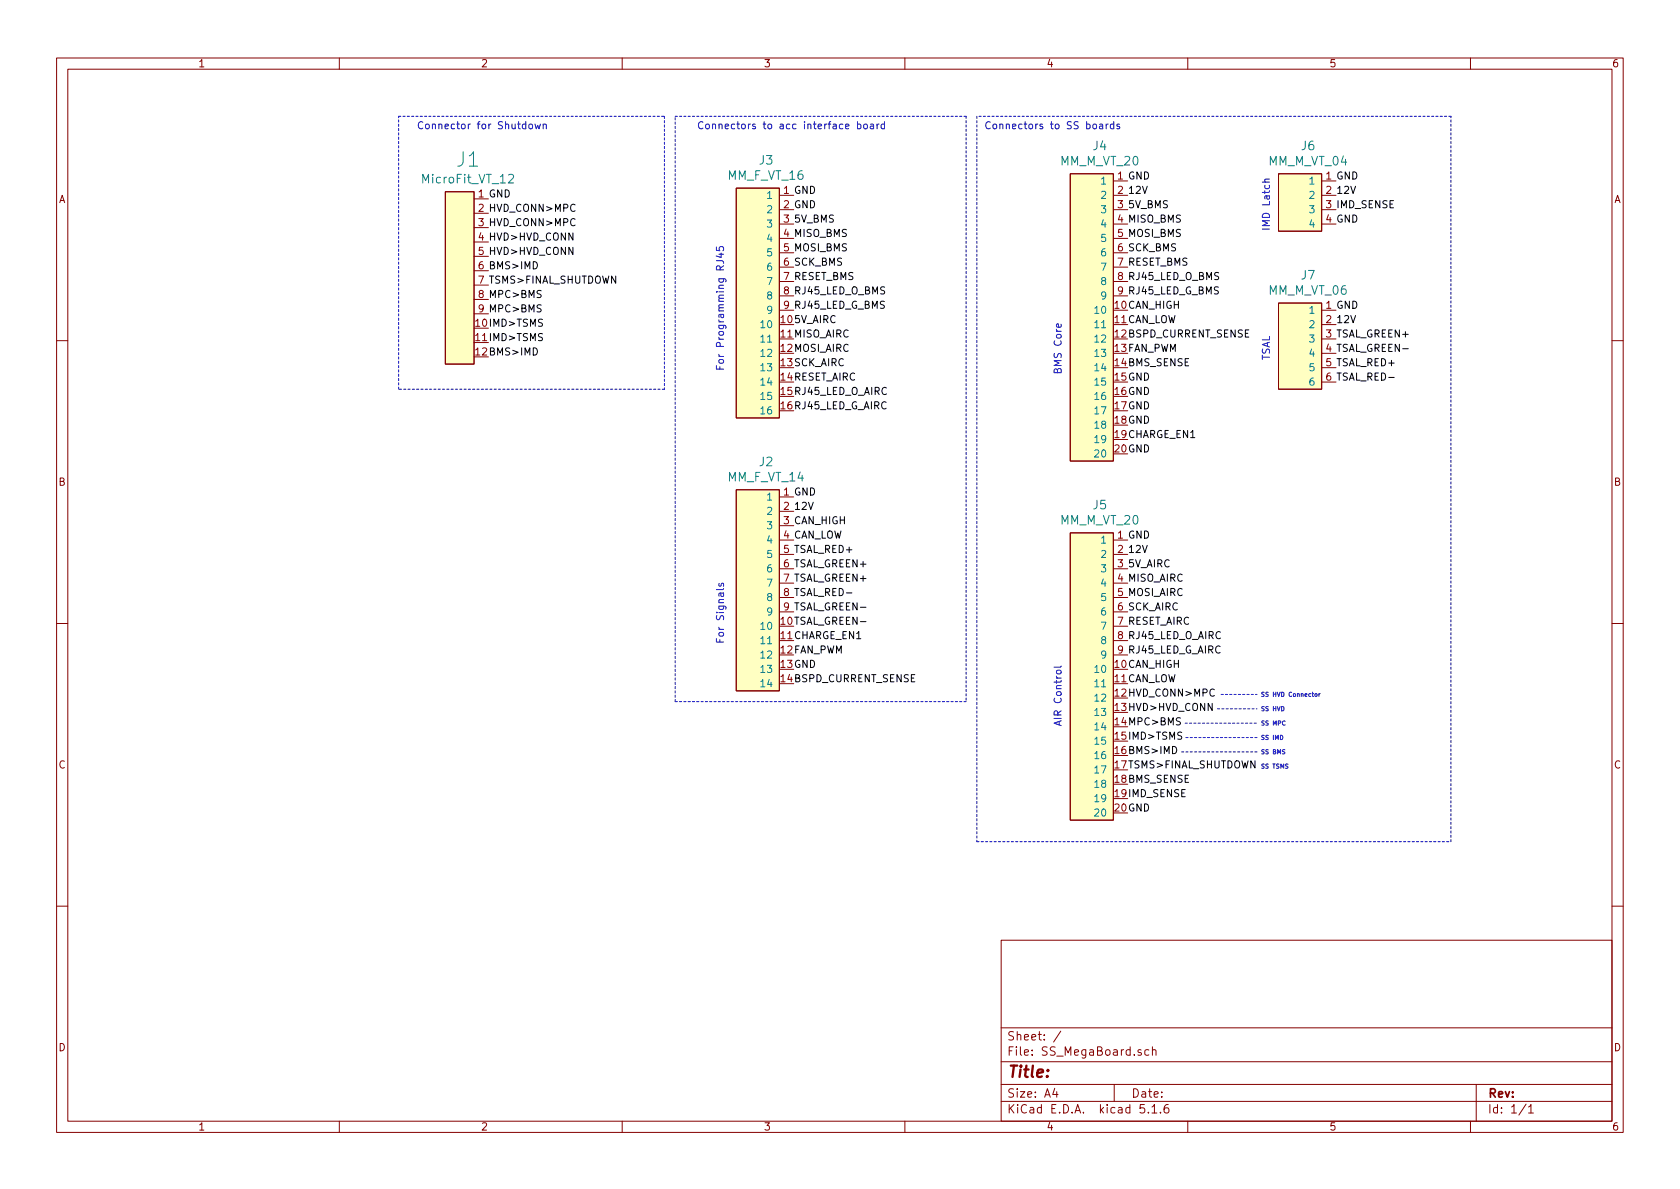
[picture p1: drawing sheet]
<svg xmlns="http://www.w3.org/2000/svg" width="297mm" height="210mm" viewBox="0 0 297 210" stroke-linecap="round" stroke-linejoin="round" font-family="sans-serif">
<g fill="none" stroke="#840000" stroke-width=".18">
<path d="M10 10.3h277v189.9h-277zM12 12.2h273v186.1h-273zM60 10.3v1.9M110 10.3v1.9M160 10.3v1.9M210 10.3v1.9M260 10.3v1.9M78.7 33.9h5.1v30.5h-5.1zM83.8 35.2h2.6M83.8 37.7h2.6M130.2 33.3h7.6v40.6h-7.6zM137.8 34.5h2.5"/>
<path d="M137.8 37.1h2.5M137.8 39.6h2.5M189.2 30.7h7.6v50.8h-7.6zM196.8 34.5h2.6M196.8 37.1h2.6M196.8 39.6h2.6M196.8 32h2.6M226.1 30.7h7.6v10.2h-7.6zM233.7 34.5h2.5M233.7 37.1h2.5M233.7 39.6h2.5M233.7 32h2.5"/>
<path d="M83.8 40.3h2.6M83.8 42.8h2.6M83.8 45.3h2.6M83.8 47.9h2.6M83.8 50.4h2.6M83.8 53h2.6M83.8 55.5h2.6M137.8 42.2h2.5M137.8 44.7h2.5M137.8 47.2h2.5M137.8 49.8h2.5M137.8 52.3h2.5"/>
<path d="M137.8 54.9h2.5M196.8 42.2h2.6M196.8 44.7h2.6M196.8 47.2h2.6M196.8 49.8h2.6M196.8 52.3h2.6M226.1 53.6h7.6v15.2h-7.6zM233.7 54.9h2.5M233.7 57.4h2.5M233.7 59.9h2.5M10 60.2h2M233.7 62.5h2.5"/>
<path d="M233.7 65h2.5M233.7 67.6h2.5M285 60.2h2M130.2 86.6h7.6v35.6h-7.6zM137.8 87.9h2.5M137.8 90.4h2.5M137.8 93h2.5M137.8 95.5h2.5M137.8 98h2.5M189.2 94.2h7.6v50.8h-7.6zM196.8 95.5h2.6M196.8 98h2.6"/>
<path d="M10 110.3h2M137.8 100.6h2.5M137.8 103.1h2.5M137.8 105.7h2.5M137.8 108.2h2.5M196.8 100.6h2.6M196.8 103.1h2.6M196.8 105.7h2.6M196.8 108.2h2.6M196.8 110.7h2.6M196.8 113.3h2.6M196.8 115.8h2.6"/>
<path d="M285 110.3h2M10 160.2h2M177 166.3h108v32h-108zM285 160.2h2M60 198.3v1.9M110 198.3v1.9M160 198.3v1.9M177 194.8h108M177 191.8h108M177 187.8h108M177 181.8h108M186.5 192.5l-.4 1h1"/>
<path d="M186.8 193v1M187.6 182.3l-1.3 2M197 191.8v3M201.8 185.7l-.4-.1-.2 .2 .1 .2 .5 .2v.3h-.6M202.3 195.3h-.7l-.1 .7 .3-.1 .5 .1 .1 .2-.1 .5-.2 .1-.6-.1M203 196.7v.1M203.1 185.7l-.4-.1-.3 .3 .1 .6 .2 .1 .4-.1M203.7 195.8l.4-.5v1.5M203.7 196.8h.8M203.8 185.7l.2-.1 .3 .1 .1 .9M203.8 185.1v1.5M205.2 196.7v.1"/>
<path d="M206.6 195.3a.62 .62 0 0 0-.8 .7l.1 .7 .2 .1 .5-.1 .1-.5-.1-.2-.5-.1-.3 .3M210 198.3v1.9M260 198.3v1.9M261 191.8v6.5M269.8 195.2l-1.2 2M270.3 195.8l.4-.5v1.5M270.3 196.8h.8"/>
</g>
<g fill="#ffffc2" stroke="#ffffc2" stroke-width=".18">
<path d="M130.2 86.6h7.6v35.6h-7.6z"/>
<path d="M130.2 33.3h7.6v40.6h-7.6z"/>
<path d="M226.1 53.6h7.6v15.2h-7.6z"/>
<path d="M226.1 30.7h7.6v10.2h-7.6z"/>
<path d="M189.2 94.2h7.6v50.8h-7.6z"/>
<path d="M189.2 30.7h7.6v50.8h-7.6z"/>
<path d="M78.7 33.9h5.1v30.5h-5.1z"/>
</g>
<path d="M89.9 31l.6-.2 .2 .2 .1 .3-.9 1.1h.9" fill="none" stroke="#008484" stroke-width=".18"/>
<g fill="none" stroke="#0000c2" stroke-width=".18" stroke-dasharray=".4 .4">
<path d="M70.5 20.6h47M117.5 20.6v48.2M119.4 20.6h51.4M170.8 20.6v103.5M172.7 20.6v128.2M256.5 20.6h-83.8M70.5 68.8v-48.2M117.5 68.8h-47M119.4 124.1v-103.5M170.8 124.1h-51.4M208.9 133h13.3M209.5 127.9h12.7"/>
<path d="M215.3 125.3h6.9M215.9 122.8h6.3M222.2 130.4h-12.7M172.7 148.8h83.8M256.5 148.8v-128.2"/>
</g>
<path d="M94.3 46.3a.64 .64 0 0 1 .7 .6 .64 .64 0 0 1-.7 .6zM94.3 61.5a.64 .64 0 0 1 .7 .6 .64 .64 0 0 1-.7 .7zM245.5 66.7h1M149.7 104.8h.9M207.3 132a.64 .64 0 0 1 .8 .6 .64 .64 0 0 1-.8 .7z" fill="none" stroke="#000" stroke-width=".18"/>
<g fill="none" stroke="#0000c2" stroke-width=".18">
<path d="M93.6 22l.3-.1 .2 .2v.6l-.3 .1-.3-.1v-.5zM94.6 21.9l.2 .9 .3-.6 .2 .6 .3-.9M96 22.1l.2-.2 .3 .1 .1 .8M96 21.9v.9M151.6 22l.4-.1 .2 .3-.1 .5h-.5M151.6 21.5v1.3M152.8 22.1l.2-.2 .3 .2 .1 .4-.2 .2-.2 .1-.2-.1zM153.9 22h.5l.1 .8M154.5 22.2l-.5 .1-.2 .2 .2 .3 .5-.1M155.1 21.9v.9M155.4 21.9l-.3 .3M156.4 22l-.4-.1-.2 .3 .1 .5h.5"/>
<path d="M156.4 21.5v1.3M194.4 22h.5l.1 .8M195 22.2l-.4 .1-.2 .2v.2h.6M195.6 21.9v.9M195.9 21.9l-.3 .3M196.9 22l-.4-.1-.2 .3 .1 .5h.5M196.9 21.5v1.3M197.9 22l-.3-.1-.1 .2v.2l.4 .1v.3h-.4M223.2 32.2h1.3M224.5 31.7h-.8l-.1 .3 .1 .2M126.7 46.1h.9a.39 .39 0 0 1 .3 .5M126.7 43.7v.6h.6l-.1-.4 .2-.3h.3l.2 .3-.1 .4"/>
<path d="M127.1 45h.8M127.5 44.7v.8l-.9-.2M187.6 57.3v.4l-.1 .2-.7-.1v-.5l.3-.1 .1 .7M127.2 103.2l-.1 .3 .2 .2 .2-.1 .1-.4h.3v.5M127.9 104.1l-.1 .2h-1.1M186.8 118.6l.6-.1 .2 .1v.3l-.2 .3h-.4l-.2-.3zM187.6 117.8l-.1 .2h-1.1M232.5 122.7h.3v.4h-.3zM233.2 122.7v.5M233.4 122.7l-.2 .1"/>
</g>
<text font-size="3.5" fill="#008484" x="80.8" y="29.5">J1</text>
<text font-size="2.8" fill="#840000" x="178" y="190.5">Title:</text>
<g font-size="2.1" fill="#008484">
<text x="134.3" y="29.1">J3</text>
<text x="187.5" y="29.3">MM_M_VT_20</text>
<text x="193.3" y="26.6">J4</text>
<text x="224.3" y="29.3">MM_M_VT_04</text>
<text x="230.1" y="26.6">J6</text>
<text x="74.9" y="32.4">MicroFit_VT_12</text>
<text x="128.8" y="31.8">MM_F_VT_16</text>
<text x="224.3" y="52.1">MM_M_VT_06</text>
<text x="230.1" y="49.4">J7</text>
<text x="134.3" y="82.4">J2</text>
<text x="128.8" y="85.1">MM_F_VT_14</text>
<text x="187.5" y="92.8">MM_M_VT_20</text>
<text x="193.3" y="90.1">J5</text>
</g>
<g font-size="2.1" fill="#840000">
<text x="178" y="184">Sheet: /</text>
<text x="178" y="186.7">File: SS_MegaBoard.sch</text>
<text x="178" y="196.9">KiCad E.D.A. kicad 5.1.6</text>
<text x="178" y="194.1">Size: A4</text>
<text x="200" y="194.1">Date:</text>
<text x="263" y="194.1">Rev:</text>
<text x="263" y="196.9">Id: 1/1</text>
</g>
<g font-size="1.8" fill="#840000">
<text x="35" y="11.9">1</text>
<text x="85" y="11.9">2</text>
<text x="135" y="11.9">3</text>
<text x="185" y="11.9">4</text>
<text x="235" y="11.9">5</text>
<text x="285" y="11.9">6</text>
<text x="10.4" y="35.9">A</text>
<text x="197.6" y="34.3">2</text>
<text x="234.5" y="34.3">2</text>
<text x="285.4" y="35.9">A</text>
<text x="138.6" y="39.4">3</text>
<text x="197.6" y="36.8">3</text>
<text x="234.5" y="57.1">2</text>
<text x="10.4" y="85.9">B</text>
<text x="285.4" y="85.9">B</text>
<text x="138.6" y="90.2">2</text>
<text x="197.6" y="97.8">2</text>
<text x="197.6" y="100.3">3</text>
<text x="10.4" y="135.9">C</text>
<text x="285.4" y="135.9">C</text>
<text x="10.4" y="185.9">D</text>
<text x="285.4" y="185.9">D</text>
<text x="35" y="199.9">1</text>
<text x="85" y="199.9">2</text>
<text x="135" y="199.9">3</text>
<text x="185" y="199.9">4</text>
<text x="235" y="199.9">5</text>
<text x="285" y="199.9">6</text>
</g>
<g font-size="1.8" fill="#0000c2">
<text x="73.7" y="22.9">Connector for Shutdown</text>
<text x="123.2" y="22.9">Connectors to acc interface board</text>
<text x="174" y="22.9">Connectors to SS boards</text>
<text x="224.5" y="40.9" transform="rotate(-90 224.5 40.9)">IMD Latch</text>
<text x="128" y="65.7" transform="rotate(-90 128 65.7)">For Programming RJ45</text>
<text x="224.5" y="63.7" transform="rotate(-90 224.5 63.7)">TSAL</text>
<text x="187.7" y="66.3" transform="rotate(-90 187.7 66.3)">BMS Core</text>
<text x="128" y="113.9" transform="rotate(-90 128 113.9)">For Signals</text>
<text x="187.7" y="128.5" transform="rotate(-90 187.7 128.5)">AIR Control</text>
</g>
<g font-size="1.8">
<text x="84.6" y="34.9">1 GND</text>
<text x="138.6" y="34.3">1 GND</text>
<text x="197.6" y="31.7">1 GND</text>
<text x="199.4" y="34.3">12V</text>
<text x="234.5" y="31.7">1 GND</text>
<text x="236.2" y="34.3">12V</text>
<text x="84.6" y="37.5">2 HVD_CONN&gt;MPC</text>
<text x="84.6" y="40">3 HVD_CONN&gt;MPC</text>
<text x="138.6" y="36.8">2 GND</text>
<text x="138.6" y="41.9">4 MISO_BMS</text>
<text x="140.3" y="39.4">5V_BMS</text>
<text x="197.6" y="39.4">4 MISO_BMS</text>
<text x="197.6" y="41.9">5 MOSI_BMS</text>
<text x="199.4" y="36.8">5V_BMS</text>
<text x="234.5" y="36.8">3 IMD_SENSE</text>
<text x="234.5" y="39.4">4 GND</text>
<text x="84.6" y="42.5">4 HVD&gt;HVD_CONN</text>
<text x="84.6" y="45.1">5 HVD&gt;HVD_CONN</text>
<text x="84.6" y="47.6">6 BMS&gt;IMD</text>
<text x="138.6" y="44.4">5 MOSI_BMS</text>
<text x="138.6" y="47">6 SCK_BMS</text>
<text x="197.6" y="44.4">6 SCK_BMS</text>
<text x="197.6" y="47">7 RESET_BMS</text>
<text x="84.6" y="50.2">7 TSMS&gt;FINAL_SHUTDOWN</text>
<text x="84.6" y="52.7">8 MPC&gt;BMS</text>
<text x="138.6" y="49.5">7 RESET_BMS</text>
<text x="138.6" y="52.1">8 RJ45_LED_O_BMS</text>
<text x="197.6" y="49.5">8 RJ45_LED_O_BMS</text>
<text x="197.6" y="52.1">9 RJ45_LED_G_BMS</text>
<text x="84.1" y="57.8">10IMD&gt;TSMS</text>
<text x="84.6" y="55.2">9 MPC&gt;BMS</text>
<text x="138.1" y="57.1">105V_AIRC</text>
<text x="138.1" y="59.7">11MISO_AIRC</text>
<text x="138.6" y="54.6">9 RJ45_LED_G_BMS</text>
<text x="197.2" y="54.6">10CAN_HIGH</text>
<text x="197.2" y="57.1">11CAN_LOW</text>
<text x="197.2" y="59.7">12BSPD_CURRENT_SENSE</text>
<text x="234.5" y="54.6">1 GND</text>
<text x="234.5" y="59.7">3 TSAL_GREEN+</text>
<text x="236.2" y="57.1">12V</text>
<text x="84.1" y="60.3">11IMD&gt;TSMS</text>
<text x="84.1" y="62.9">12BMS&gt;IMD</text>
<text x="138.1" y="62.2">12MOSI_AIRC</text>
<text x="138.1" y="64.8">13SCK_AIRC</text>
<text x="197.2" y="62.2">13FAN_PWM</text>
<text x="197.2" y="64.8">14BMS_SENSE</text>
<text x="234.5" y="62.2">4 TSAL_GREEN-</text>
<text x="234.5" y="64.8">5 TSAL_RED+</text>
<text x="138.1" y="67.3">14RESET_AIRC</text>
<text x="138.1" y="69.8">15RJ45_LED_O_AIRC</text>
<text x="197.2" y="67.3">15GND</text>
<text x="197.2" y="69.8">16GND</text>
<text x="234.5" y="67.3">6 TSAL_RED-</text>
<text x="138.1" y="72.4">16RJ45_LED_G_AIRC</text>
<text x="197.2" y="72.4">17GND</text>
<text x="197.2" y="74.9">18GND</text>
<text x="197.2" y="77.5">19CHARGE_EN1</text>
<text x="197.2" y="80">20GND</text>
<text x="138.6" y="87.6">1 GND</text>
<text x="138.6" y="92.7">3 CAN_HIGH</text>
<text x="138.6" y="95.2">4 CAN_LOW</text>
<text x="140.3" y="90.2">12V</text>
<text x="197.6" y="95.2">1 GND</text>
<text x="138.6" y="97.8">5 TSAL_RED+</text>
<text x="138.6" y="100.3">6 TSAL_GREEN+</text>
<text x="199.4" y="100.3">5V_AIRC</text>
<text x="199.4" y="97.8">12V</text>
<text x="138.6" y="102.9">7 TSAL_GREEN+</text>
<text x="138.6" y="105.4">8 TSAL_RED-</text>
<text x="138.6" y="107.9">9 TSAL_GREEN-</text>
<text x="197.6" y="102.9">4 MISO_AIRC</text>
<text x="197.6" y="105.4">5 MOSI_AIRC</text>
<text x="197.6" y="107.9">6 SCK_AIRC</text>
<text x="138.1" y="110.5">10TSAL_GREEN-</text>
<text x="138.1" y="113">11CHARGE_EN1</text>
<text x="197.6" y="110.5">7 RESET_AIRC</text>
<text x="197.6" y="113">8 RJ45_LED_O_AIRC</text>
<text x="138.1" y="115.6">12FAN_PWM</text>
<text x="138.1" y="118.1">13GND</text>
<text x="197.2" y="118.1">10CAN_HIGH</text>
<text x="197.6" y="115.6">9 RJ45_LED_G_AIRC</text>
<text x="138.1" y="120.6">14BSPD_CURRENT_SENSE</text>
<text x="197.2" y="120.6">11CAN_LOW</text>
<text x="197.2" y="123.2">12HVD_CONN&gt;MPC</text>
<text x="197.2" y="125.7">13HVD&gt;HVD_CONN</text>
<text x="197.2" y="128.3">14MPC&gt;BMS</text>
<text x="197.2" y="130.8">15IMD&gt;TSMS</text>
<text x="197.2" y="133.3">16BMS&gt;IMD</text>
<text x="197.2" y="135.9">17TSMS&gt;FINAL_SHUTDOWN</text>
<text x="197.2" y="138.4">18BMS_SENSE</text>
<text x="197.2" y="141">19IMD_SENSE</text>
<text x="197.2" y="143.5">20GND</text>
</g>
<g font-size="1.8" fill="#008484">
<text x="135.8" y="35.2">1</text>
<text x="194.8" y="32.6">1</text>
<text x="194.8" y="35.2">2</text>
<text x="231.7" y="32.6">1</text>
<text x="231.7" y="35.2">2</text>
<text x="135.8" y="37.7">2</text>
<text x="135.8" y="40.3">3</text>
<text x="194.8" y="37.7">3</text>
<text x="194.8" y="40.3">4</text>
<text x="231.7" y="37.7">3</text>
<text x="231.7" y="40.3">4</text>
<text x="135.8" y="42.8">4</text>
<text x="135.8" y="45.3">5</text>
<text x="135.8" y="47.9">6</text>
<text x="194.8" y="42.8">5</text>
<text x="194.8" y="45.3">6</text>
<text x="194.8" y="47.9">7</text>
<text x="135.8" y="50.4">7</text>
<text x="135.8" y="53">8</text>
<text x="194.8" y="50.4">8</text>
<text x="194.8" y="53">9</text>
<text x="134.8" y="58">10</text>
<text x="135.8" y="55.5">9</text>
<text x="193.9" y="55.5">10</text>
<text x="193.9" y="58">11</text>
<text x="231.7" y="55.5">1</text>
<text x="231.7" y="58">2</text>
<text x="134.8" y="60.6">11</text>
<text x="134.8" y="63.1">12</text>
<text x="134.8" y="65.7">13</text>
<text x="193.9" y="60.6">12</text>
<text x="193.9" y="63.1">13</text>
<text x="193.9" y="65.7">14</text>
<text x="231.7" y="60.6">3</text>
<text x="231.7" y="63.1">4</text>
<text x="231.7" y="65.7">5</text>
<text x="134.8" y="68.2">14</text>
<text x="134.8" y="70.7">15</text>
<text x="193.9" y="68.2">15</text>
<text x="193.9" y="70.7">16</text>
<text x="231.7" y="68.2">6</text>
<text x="134.8" y="73.3">16</text>
<text x="193.9" y="73.3">17</text>
<text x="193.9" y="75.8">18</text>
<text x="193.9" y="78.4">19</text>
<text x="193.9" y="80.9">20</text>
<text x="135.8" y="88.5">1</text>
<text x="135.8" y="91.1">2</text>
<text x="135.8" y="93.6">3</text>
<text x="135.8" y="96.1">4</text>
<text x="135.8" y="98.7">5</text>
<text x="135.8" y="101.2">6</text>
<text x="194.8" y="96.1">1</text>
<text x="194.8" y="98.7">2</text>
<text x="194.8" y="101.2">3</text>
<text x="135.8" y="103.8">7</text>
<text x="135.8" y="106.3">8</text>
<text x="194.8" y="103.8">4</text>
<text x="194.8" y="106.3">5</text>
<text x="134.8" y="111.4">10</text>
<text x="134.8" y="113.9">11</text>
<text x="135.8" y="108.8">9</text>
<text x="194.8" y="108.8">6</text>
<text x="194.8" y="111.4">7</text>
<text x="194.8" y="113.9">8</text>
<text x="134.8" y="116.5">12</text>
<text x="134.8" y="119">13</text>
<text x="193.9" y="119">10</text>
<text x="194.8" y="116.5">9</text>
<text x="134.8" y="121.5">14</text>
<text x="193.9" y="121.5">11</text>
<text x="193.9" y="124.1">12</text>
<text x="193.9" y="126.6">13</text>
<text x="193.9" y="129.2">14</text>
<text x="193.9" y="131.7">15</text>
<text x="193.9" y="134.2">16</text>
<text x="193.9" y="136.8">17</text>
<text x="193.9" y="139.3">18</text>
<text x="193.9" y="141.9">19</text>
<text x="193.9" y="144.4">20</text>
</g>
<g font-size="1.1" fill="#0000c2">
<text x="222.9" y="123.2">SS HVD Connector</text>
<text x="222.9" y="125.7">SS HVD</text>
<text x="222.9" y="128.3">SS MPC</text>
<text x="222.9" y="130.8">SS IMD</text>
<text x="222.9" y="133.4">SS BMS</text>
<text x="222.9" y="135.9">SS TSMS</text>
</g>
</svg>
